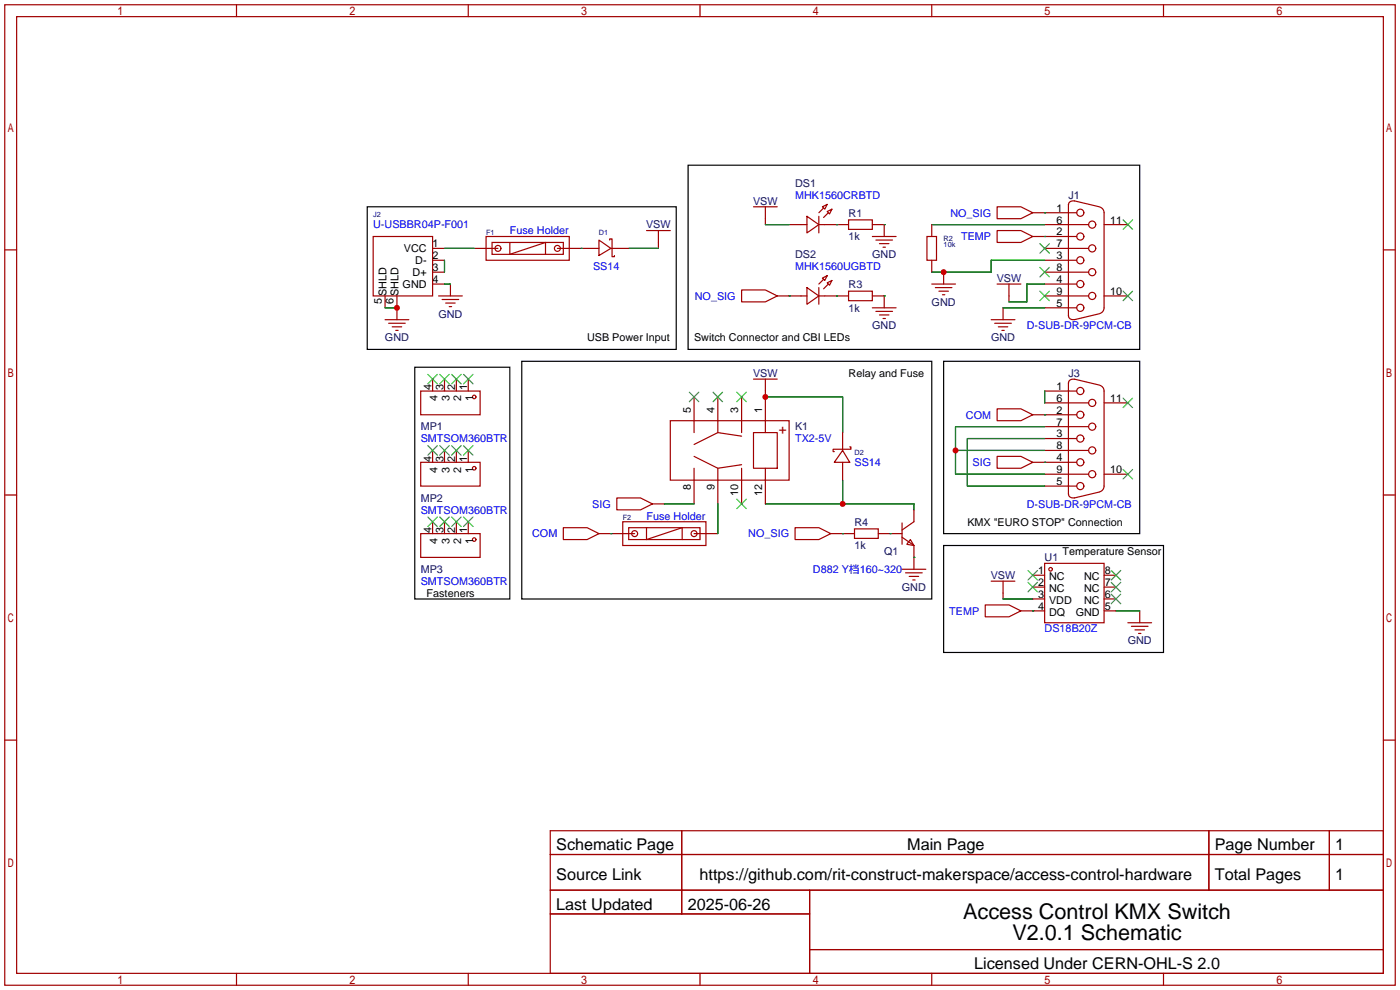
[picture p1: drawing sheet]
<svg xmlns="http://www.w3.org/2000/svg" width="299mm" height="212mm" viewBox="0 0 299 212" stroke-linecap="round" stroke-linejoin="round" font-family="sans-serif">
<g fill="none" stroke="#a10000" stroke-width=".25">
<path d="M1 1h297.2v209.6h-297.2zM3.6 3.6h292.1v204.4h-292.1zM50.5 1v2.6M100.1 1v2.6M149.6 1v2.6M199.1 1v2.6M248.7 1v2.6M1 53.4h2.6M79.8 50.5h12.7v12.7h-12.7zM92.5 58.2h2.5M92.5 53.1h2.5M92.5 55.6h2.5"/>
<path d="M101.3 53.1h5.1M103.9 50.5h17.8v5.1h-17.8zM105.2 51.8h15.2v2.6h-15.2zM109 51.8v2.6l7.6-2.6v2.6M119.1 53.1h8.9M128 51.3l2.6 1.8-2.6 1.5zM130.3 51.3v-.2h.5v3.8h.5v-.3M130.6 53.1h3.8M138.2 49.3h5.1M140.7 49.3v3.8M161 44.2h5.1M163.6 44.2v3.8"/>
<path d="M168.7 48h3.8M172.5 46.2l2.5 1.8-2.5 1.8zM175 46.2v3.6M175 48h6.4M175.8 59.4l1-.5-.5 1zM175.8 44.2l1-.5-.5 1zM176 59.7l-1 1M176 44.4l-1 1.1M176.8 45.2l1-.5-.5 1zM177 45.5l-1 1M181.4 47h5v2h-5zM186.4 48h2.6v2.5"/>
<path d="M186.4 50.5h5.1M187.2 51.3h3.6M188 52.1h2M188.7 52.8h.5M198.1 50.5h2.1v5.1h-2.1zM199.1 48v2.5M199.1 55.6v2.6M201.7 58.2v2.5M213.1 44.2h5.1l2.5 1.3-2.5 1.2h-5.1zM213.1 49.3h5.1l2.5 1.2-2.5 1.3h-5.1zM220.7 50.5h9.4M220.7 45.5h9.4"/>
<path d="M223.3 48h9.4M223.3 58.2h9.4M223.3 53.1h9.4M223.3 55.6h6.8M228.3 43.7v23.9M229.6 42.9l5.3 1.3M229.7 43a1 1 0 0 0-1.3 .8M235 44.2a1.27 1.27 0 0 1 1 1.3v20.3a1.27 1.27 0 0 1-1 1.2M236 48h5M295.7 53.4h2.5M82.3 68.3h5.1M82.3 63.2v2.6"/>
<path d="M83.1 69.1h3.5M83.8 69.8h2.1M84.6 70.6h.5M84.8 63.2v5.1M92.5 60.7h2.5M93.7 63.2h5.1M94.5 64h3.5M95.2 64.8h2.1M96 65.5h.5M96.3 60.7v2.5M158.5 62h5.1l2.5 1.2-2.5 1.3h-5.1zM166.1 63.2h6.4"/>
<path d="M172.5 61.5l2.5 1.7-2.5 1.8zM175 63.2h6.4M175 61.5v3.5M176.8 60.5l1-.6-.5 1.1zM177 60.7l-1 1M181.4 62.2h5v2.1h-5zM186.4 63.2h2.6v2.6M186.4 65.8h5.1M187.2 66.5h3.6M188 67.3h2M188.7 68.1h.5M199.1 60.7h5.1"/>
<path d="M199.9 61.5h3.6M200.7 62.2h2M201.4 63h.5M211.8 68.3h5.1M212.6 69.1h3.6M213.1 60.7h5.1M213.4 69.8h2M214.1 70.6h.5M214.4 65.8v2.5M215.6 60.7v3.8M223.3 63.2h9.4M223.3 65.8h6.8"/>
<path d="M223.3 60.7h6.8M228.4 67.4a.95 .95 0 0 0 1.3 .9M234.9 67.1l-5.3 1.2M236 63.2h5M89.9 83.6h12.7v5h-12.7zM89.9 98.8h12.7v5.1h-12.7zM92.5 81v2.6M92.5 96.3v2.5M95 81v2.6M95 96.3v2.5M97.5 81v2.6M97.5 96.3v2.5"/>
<path d="M100.1 81v2.6M100.1 96.3v2.5M143.3 89.9h25.4v12.7h-25.4zM148.3 97.5l5.1 2.6 5.1-.8M148.3 84.8v7.7M153.4 84.8v7.7M158.5 93.2l-5.1-.7-5.1 2.5M158.5 84.8v7.7M161 92.5h5.1v7.6h-5.1zM161 81h5.1M163.6 81v11.5M180.1 96.3l1.5 2.5h-3.3z"/>
<path d="M180.1 92.5v3.8M180.1 98.8v3.8M181.6 95.5h.3v.5h-3.8v.5h.2M213.1 97.5h5.1l2.5 1.3-2.5 1.3h-5.1zM213.1 87.4h5.1l2.5 1.2-2.5 1.3h-5.1zM220.7 98.8h9.4M220.7 88.6h9.4M223.3 86.1h9.4M223.3 96.3h9.4M223.3 91.2h9.4M223.3 93.7h6.8M223.3 83.6h6.8"/>
<path d="M228.3 81.8v23.9M229.6 81l5.3 1.3M229.7 81.1a1 1 0 0 0-1.3 .8M235 82.3a1.27 1.27 0 0 1 1 1.3v20.3a1.27 1.27 0 0 1-1 1.2M236 86.1h5M1 105.8h2.6M89.9 114h12.7v5.1h-12.7zM92.5 111.5v2.5M95 111.5v2.5M97.5 111.5v2.5M100.1 111.5v2.5M120.4 112.8h5.1l2.5 1.2-2.5 1.3h-5.1z"/>
<path d="M128 114h7.6M131.8 106.4h5.1l2.5 1.3-2.5 1.3h-5.1zM133.1 111.5h17.8v5.1h-17.8zM134.4 112.8h15.2v2.5h-15.2zM138.2 112.8v2.5l7.6-2.5v2.5M139.4 107.7h2.6M148.3 114h5.1M148.3 100.1v7.6M153.4 100.1v7.6M158.5 100.1v7.6M163.6 100.1v7.6M169.9 112.8h5.1l2.5 1.2-2.5 1.3h-5.1z"/>
<path d="M177.5 114h5.1M182.6 113h5.1v2.1h-5.1zM187.7 114h5.1M192.8 114.8l2.5 1.8M192.8 111.8v4.5M194.6 115.3l.7 1.3-1.5-.3zM195.3 109v2.5l-2.5 1.8M195.3 116.6v5.1M223.3 101.3h9.4M223.3 103.9h6.8M228.4 105.5a.95 .95 0 0 0 1.3 .9M234.9 105.2l-5.3 1.2"/>
<path d="M236 101.3h5M295.7 105.8h2.5M192.8 121.7h5.1M193.5 122.4h3.6M194.3 123.2h2M195.1 124h.5M210.6 129.3h5l2.6 1.3-2.6 1.2h-5zM211.8 124.2h5.1M214.4 124.2v3.8M218.2 130.6h5.1M220.7 122.9h2.6M220.7 125.5h2.6"/>
<path d="M220.7 128h2.6M223.3 120.4h12.7v12.7h-12.7zM236 130.6h2.5M236 122.9h2.5M236 125.5h2.5M236 128h2.5M241 133.1h5.1M241.8 133.9h3.6M242.6 134.6h2M243.3 135.4h.5M243.6 130.6v2.5M1 158.2h2.6"/>
<path d="M295.7 158.2h2.5M117.6 177.5h178.1v30.5h-178.1zM145.7 177.5v17.8M258.4 177.5v12.7M284.1 177.5v12.7M117.6 182.6h178.1M117.6 190.2h178.1M117.6 195.3h55.4M173 190.2v17.8M50.5 208v2.6M100.1 208v2.6M149.6 208v2.6"/>
<path d="M173 202.9h122.7M199.1 208v2.6M248.7 208v2.6"/>
<circle cx="106.4" cy="53.1" r=".63"/>
<circle cx="119.1" cy="53.1" r=".63"/>
<circle cx="230.9" cy="45.5" r=".76"/>
<circle cx="230.9" cy="50.5" r=".76"/>
<circle cx="230.9" cy="55.6" r=".76"/>
<circle cx="233.4" cy="58.2" r=".76"/>
<circle cx="233.4" cy="53.1" r=".76"/>
<circle cx="233.4" cy="48" r=".76"/>
<circle cx="230.9" cy="65.8" r=".76"/>
<circle cx="230.9" cy="60.7" r=".76"/>
<circle cx="233.4" cy="63.2" r=".76"/>
<circle cx="101.3" cy="84.8" r=".38"/>
<circle cx="230.9" cy="88.6" r=".76"/>
<circle cx="230.9" cy="83.6" r=".76"/>
<circle cx="230.9" cy="98.8" r=".76"/>
<circle cx="230.9" cy="93.7" r=".76"/>
<circle cx="233.4" cy="86.1" r=".76"/>
<circle cx="233.4" cy="91.2" r=".76"/>
<circle cx="233.4" cy="96.3" r=".76"/>
<circle cx="101.3" cy="115.3" r=".38"/>
<circle cx="101.3" cy="100.1" r=".38"/>
<circle cx="135.6" cy="114" r=".63"/>
<circle cx="148.3" cy="114" r=".63"/>
<circle cx="230.9" cy="103.9" r=".76"/>
<circle cx="233.4" cy="101.3" r=".76"/>
<circle cx="224.5" cy="121.7" r=".38"/>
</g>
<g fill="none" stroke="#008700" stroke-width=".25">
<path d="M95 53.1h6.3M95 55.6v2.6M124.2 53.1h.1M134.4 53.1h6.3M163.6 48h5.1M178.8 48h.1M189 48h.1M199.1 48h24.2M223.3 45.5h.1M223.3 50.5h.1M223.3 55.6h-11.5v2.6h-12.7M82.3 65.8h2.5"/>
<path d="M95 60.7h1.3M168.7 63.2h.1M178.8 63.2h.1M189 63.2h.1M214.4 65.8h8.9M223.3 60.7h-3.8v3.8h-3.9M163.6 84.8h16.5v7.7M204.2 96.3h19.1M223.3 88.6h.1M223.3 98.8h.1M223.3 83.6v2.5M223.3 93.7h-16.5v10.2h16.5"/>
<path d="M223.3 91.2h-19.1v10.1h19.1M130.6 114h.1M142 107.7h6.3M153.4 107.7v6.3M163.6 107.7h31.7v1.3M180.1 114h.1M180.1 102.6v5.1M190.2 114h.1M195.3 119.1h.1M214.4 128h6.3M220.7 130.6h.1M238.5 130.6h5.1"/>
</g>
<g fill="none" stroke="#3c3" stroke-width=".25">
<path d="M222.2 57.2l2.1 2M222.2 52.1l2.1 2M224.3 57.2l-2.1 2M224.3 52.1l-2.1 2M240 47l2.1 2M242.1 47l-2.1 2M222.2 62.2l2.1 2.1M224.3 62.2l-2.1 2.1M240 62.2l2.1 2.1M242.1 62.2l-2.1 2.1M91.4 80l2.1 2M91.4 95.2l2.1 2.1"/>
<path d="M93.5 80l-2.1 2M93.5 95.2l-2.1 2.1M94 80l2 2M94 95.2l2 2.1M96 80l-2 2M96 95.2l-2 2.1M96.5 80l2.1 2M96.5 95.2l2.1 2.1M98.6 80l-2.1 2M98.6 95.2l-2.1 2.1M99.1 80l2 2M99.1 95.2l2 2.1"/>
<path d="M101.1 80l-2 2M101.1 95.2l-2 2.1M147.3 83.8l2.1 2.1M149.4 83.8l-2.1 2.1M152.4 83.8l2 2.1M154.4 83.8l-2 2.1M157.5 83.8l2 2.1M159.5 83.8l-2 2.1M240 85.1l2.1 2M242.1 85.1l-2.1 2M91.4 110.5l2.1 2M93.5 110.5l-2.1 2"/>
<path d="M94 110.5l2 2M96 110.5l-2 2M96.5 110.5l2.1 2M98.6 110.5l-2.1 2M99.1 110.5l2 2M101.1 110.5l-2 2M157.5 106.7l2 2M159.5 106.7l-2 2M240 100.3l2.1 2.1M242.1 100.3l-2.1 2.1M219.7 121.9l2 2.1M219.7 124.5l2 2"/>
<path d="M221.7 121.9l-2 2.1M221.7 124.5l-2 2M237.5 127l2 2M237.5 124.5l2 2M237.5 121.9l2 2.1M239.5 127l-2 2M239.5 124.5l-2 2M239.5 121.9l-2 2.1"/>
</g>
<path d="M147.1 35.3h96.5v39.4h-96.5zM78.5 44.2h66v30.5h-66zM88.6 78.5h20.4v49.5h-20.4zM111.5 77.2h87.6v50.8h-87.6zM201.7 77.2h41.9v36.8h-41.9zM201.7 116.6h47v22.8h-47z" fill="none" stroke="#000" stroke-width=".25"/>
<g fill="#c00">
<circle cx="163.6" cy="84.8" r=".63"/>
<circle cx="180.1" cy="107.7" r=".63"/>
<circle cx="201.7" cy="58.2" r=".63"/>
<circle cx="84.8" cy="65.8" r=".63"/>
<circle cx="204.2" cy="96.3" r=".63"/>
</g>
<g font-size="4.6">
<text x="205.9" y="196.3">Access Control KMX Switch</text>
<text x="216.4" y="200.9">V2.0.1 Schematic</text>
</g>
<g font-size="3.5">
<text x="118.9" y="181.8">Schematic Page</text>
<text x="193.9" y="181.8">Main Page</text>
<text x="259.6" y="181.8">Page Number</text>
<text x="285.4" y="181.8">1</text>
<text x="118.9" y="188.1">Source Link</text>
<text x="149.5" y="188.1">https://github.com/rit-construct-makerspace/access-control-hardware</text>
<text x="259.6" y="188.1">Total Pages</text>
<text x="285.4" y="188.1">1</text>
<text x="118.9" y="194.5">Last Updated</text>
<text x="147" y="194.5">2025-06-26</text>
<text x="208.2" y="207.2">Licensed Under CERN-OHL-S 2.0</text>
</g>
<text font-size="2.9" fill="#a00000" x="166.5" y="92.8">+</text>
<g font-size="2.3" fill="#000080">
<text x="169.9" y="39.9">DS1</text>
<text x="160.9" y="43.7">VSW</text>
<text x="181.4" y="46.3">R1</text>
<text x="228.3" y="42.5">J1</text>
<text x="138.1" y="48.8">VSW</text>
<text x="181.4" y="51.4">1k</text>
<text x="169.9" y="55.2">DS2</text>
<text x="186.4" y="55.2">GND</text>
<text x="181.4" y="61.5">R3</text>
<text x="199.1" y="65.3">GND</text>
<text x="213" y="60.2">VSW</text>
<text x="93.7" y="67.9">GND</text>
<text x="181.4" y="66.6">1k</text>
<text x="186.4" y="70.4">GND</text>
<text x="82.3" y="72.9">GND</text>
<text x="211.8" y="72.9">GND</text>
<text x="160.9" y="80.6">VSW</text>
<text x="228.3" y="80.6">J3</text>
<text x="89.9" y="92">MP1</text>
<text x="169.9" y="92">K1</text>
<text x="89.9" y="107.2">MP2</text>
<text x="182.6" y="112.3">R4</text>
<text x="182.6" y="117.4">1k</text>
<text x="189" y="118.7">Q1</text>
<text x="223.3" y="119.9">U1</text>
<text x="89.9" y="122.5">MP3</text>
<text x="211.7" y="123.7">VSW</text>
<text x="192.8" y="126.3">GND</text>
<text x="241" y="137.7">GND</text>
</g>
<g font-size="2.3" fill="#00f">
<text x="169.9" y="42.5">MHK1560CRBTD</text>
<text x="203.1" y="46.3">NO_SIG</text>
<text x="79.8" y="48.8">U-USBBR04P-F001</text>
<text x="109" y="50.1">Fuse Holder</text>
<text x="205.4" y="51.4">TEMP</text>
<text x="126.7" y="57.7">SS14</text>
<text x="169.9" y="57.7">MHK1560UGBTD</text>
<text x="148.5" y="64.1">NO_SIG</text>
<text x="219.5" y="70.4">D-SUB-DR-9PCM-CB</text>
<text x="206.4" y="89.5">COM</text>
<text x="89.9" y="94.5">SMTSOM360BTR</text>
<text x="169.9" y="94.5">TX2-5V</text>
<text x="182.6" y="99.6">SS14</text>
<text x="207.9" y="99.6">SIG</text>
<text x="89.9" y="109.8">SMTSOM360BTR</text>
<text x="126.6" y="108.5">SIG</text>
<text x="138.2" y="111">Fuse Holder</text>
<text x="219.5" y="108.5">D-SUB-DR-9PCM-CB</text>
<text x="113.7" y="114.9">COM</text>
<text x="159.9" y="114.9">NO_SIG</text>
<text x="89.9" y="125">SMTSOM360BTR</text>
<text x="173.7" y="122.5">D882 Y档160~320</text>
<text x="202.9" y="131.4">TEMP</text>
<text x="223.3" y="135.2">DS18B20Z</text>
</g>
<g font-size="2.3">
<text x="225.8" y="47.8">6</text>
<text x="225.8" y="45.2">1</text>
<text x="237.2" y="47.8">11</text>
<text x="86.3" y="53.9">VCC</text>
<text x="92.5" y="52.9">1</text>
<text x="225.8" y="52.9">7</text>
<text x="225.8" y="50.3">2</text>
<text x="88.2" y="59">D+</text>
<text x="88.7" y="56.4">D-</text>
<text x="92.5" y="55.4">2</text>
<text x="92.5" y="57.9">3</text>
<text x="225.8" y="57.9">8</text>
<text x="225.8" y="55.4">3</text>
<text x="81.6" y="65" transform="rotate(-90 81.6 65)">5</text>
<text x="82.6" y="63.2" transform="rotate(-90 82.6 63.2)">SHLD</text>
<text x="84.1" y="65" transform="rotate(-90 84.1 65)">6</text>
<text x="85.1" y="63.2" transform="rotate(-90 85.1 63.2)">SHLD</text>
<text x="86.1" y="61.5">GND</text>
<text x="92.5" y="60.5">4</text>
<text x="225.8" y="63">9</text>
<text x="225.8" y="65.6">5</text>
<text x="225.8" y="60.5">4</text>
<text x="237.2" y="63">10</text>
<text x="125.5" y="72.9">USB Power Input</text>
<text x="148.3" y="72.9">Switch Connector and CBI LEDs</text>
<text x="92.2" y="83.4" transform="rotate(-90 92.2 83.4)">4</text>
<text x="94.8" y="83.4" transform="rotate(-90 94.8 83.4)">3</text>
<text x="97.3" y="83.4" transform="rotate(-90 97.3 83.4)">2</text>
<text x="99.8" y="83.4" transform="rotate(-90 99.8 83.4)">1</text>
<text x="181.4" y="80.6">Relay and Fuse</text>
<text x="225.8" y="83.3">1</text>
<text x="93.5" y="85.8" transform="rotate(-90 93.5 85.8)">4</text>
<text x="96" y="85.8" transform="rotate(-90 96 85.8)">3</text>
<text x="98.6" y="85.8" transform="rotate(-90 98.6 85.8)">2</text>
<text x="101.1" y="85.8" transform="rotate(-90 101.1 85.8)">1</text>
<text x="147.6" y="88.2" transform="rotate(-90 147.6 88.2)">5</text>
<text x="152.7" y="88.2" transform="rotate(-90 152.7 88.2)">4</text>
<text x="157.8" y="88.2" transform="rotate(-90 157.8 88.2)">3</text>
<text x="162.9" y="88.2" transform="rotate(-90 162.9 88.2)">1</text>
<text x="225.8" y="85.9">6</text>
<text x="225.8" y="88.4">2</text>
<text x="237.2" y="85.9">11</text>
<text x="225.8" y="91">7</text>
<text x="225.8" y="93.5">3</text>
<text x="92.2" y="98.7" transform="rotate(-90 92.2 98.7)">4</text>
<text x="93.5" y="101" transform="rotate(-90 93.5 101)">4</text>
<text x="94.8" y="98.7" transform="rotate(-90 94.8 98.7)">3</text>
<text x="96" y="101" transform="rotate(-90 96 101)">3</text>
<text x="97.3" y="98.7" transform="rotate(-90 97.3 98.7)">2</text>
<text x="98.6" y="101" transform="rotate(-90 98.6 101)">2</text>
<text x="99.8" y="98.7" transform="rotate(-90 99.8 98.7)">1</text>
<text x="101.1" y="101" transform="rotate(-90 101.1 101)">1</text>
<text x="225.8" y="101.1">9</text>
<text x="225.8" y="96">8</text>
<text x="225.8" y="98.6">4</text>
<text x="237.2" y="101.1">10</text>
<text x="147.6" y="104.7" transform="rotate(-90 147.6 104.7)">8</text>
<text x="152.7" y="104.7" transform="rotate(-90 152.7 104.7)">9</text>
<text x="157.8" y="106" transform="rotate(-90 157.8 106)">10</text>
<text x="162.9" y="106" transform="rotate(-90 162.9 106)">12</text>
<text x="225.8" y="103.7">5</text>
<text x="92.2" y="113.9" transform="rotate(-90 92.2 113.9)">4</text>
<text x="94.8" y="113.9" transform="rotate(-90 94.8 113.9)">3</text>
<text x="97.3" y="113.9" transform="rotate(-90 97.3 113.9)">2</text>
<text x="99.8" y="113.9" transform="rotate(-90 99.8 113.9)">1</text>
<text x="206.8" y="112.3">KMX &quot;EURO STOP&quot; Connection</text>
<text x="93.5" y="116.3" transform="rotate(-90 93.5 116.3)">4</text>
<text x="96" y="116.3" transform="rotate(-90 96 116.3)">3</text>
<text x="98.6" y="116.3" transform="rotate(-90 98.6 116.3)">2</text>
<text x="101.1" y="116.3" transform="rotate(-90 101.1 116.3)">1</text>
<text x="227.1" y="118.7">Temperature Sensor</text>
<text x="221.9" y="122.7">1</text>
<text x="221.9" y="125.2">2</text>
<text x="224.2" y="124">NC</text>
<text x="231.7" y="124">NC</text>
<text x="236.1" y="125.2">7</text>
<text x="236.1" y="122.7">8</text>
<text x="91.2" y="127.6">Fasteners</text>
<text x="221.9" y="127.8">3</text>
<text x="221.9" y="130.3">4</text>
<text x="224.2" y="126.5">NC</text>
<text x="224.2" y="129.1">VDD</text>
<text x="224.2" y="131.6">DQ</text>
<text x="229.9" y="131.6">GND</text>
<text x="231.7" y="129.1">NC</text>
<text x="231.7" y="126.5">NC</text>
<text x="236.1" y="130.3">5</text>
<text x="236.1" y="127.8">6</text>
</g>
<g font-size="1.6" fill="#000080">
<text x="79.8" y="46.4">J2</text>
<text x="103.9" y="50.2">F1</text>
<text x="128" y="50.2">D1</text>
<text x="201.7" y="51.5">R2</text>
<text x="201.7" y="52.8">10k</text>
<text x="182.6" y="97.2">D2</text>
<text x="133.1" y="111.2">F2</text>
</g>
</svg>
